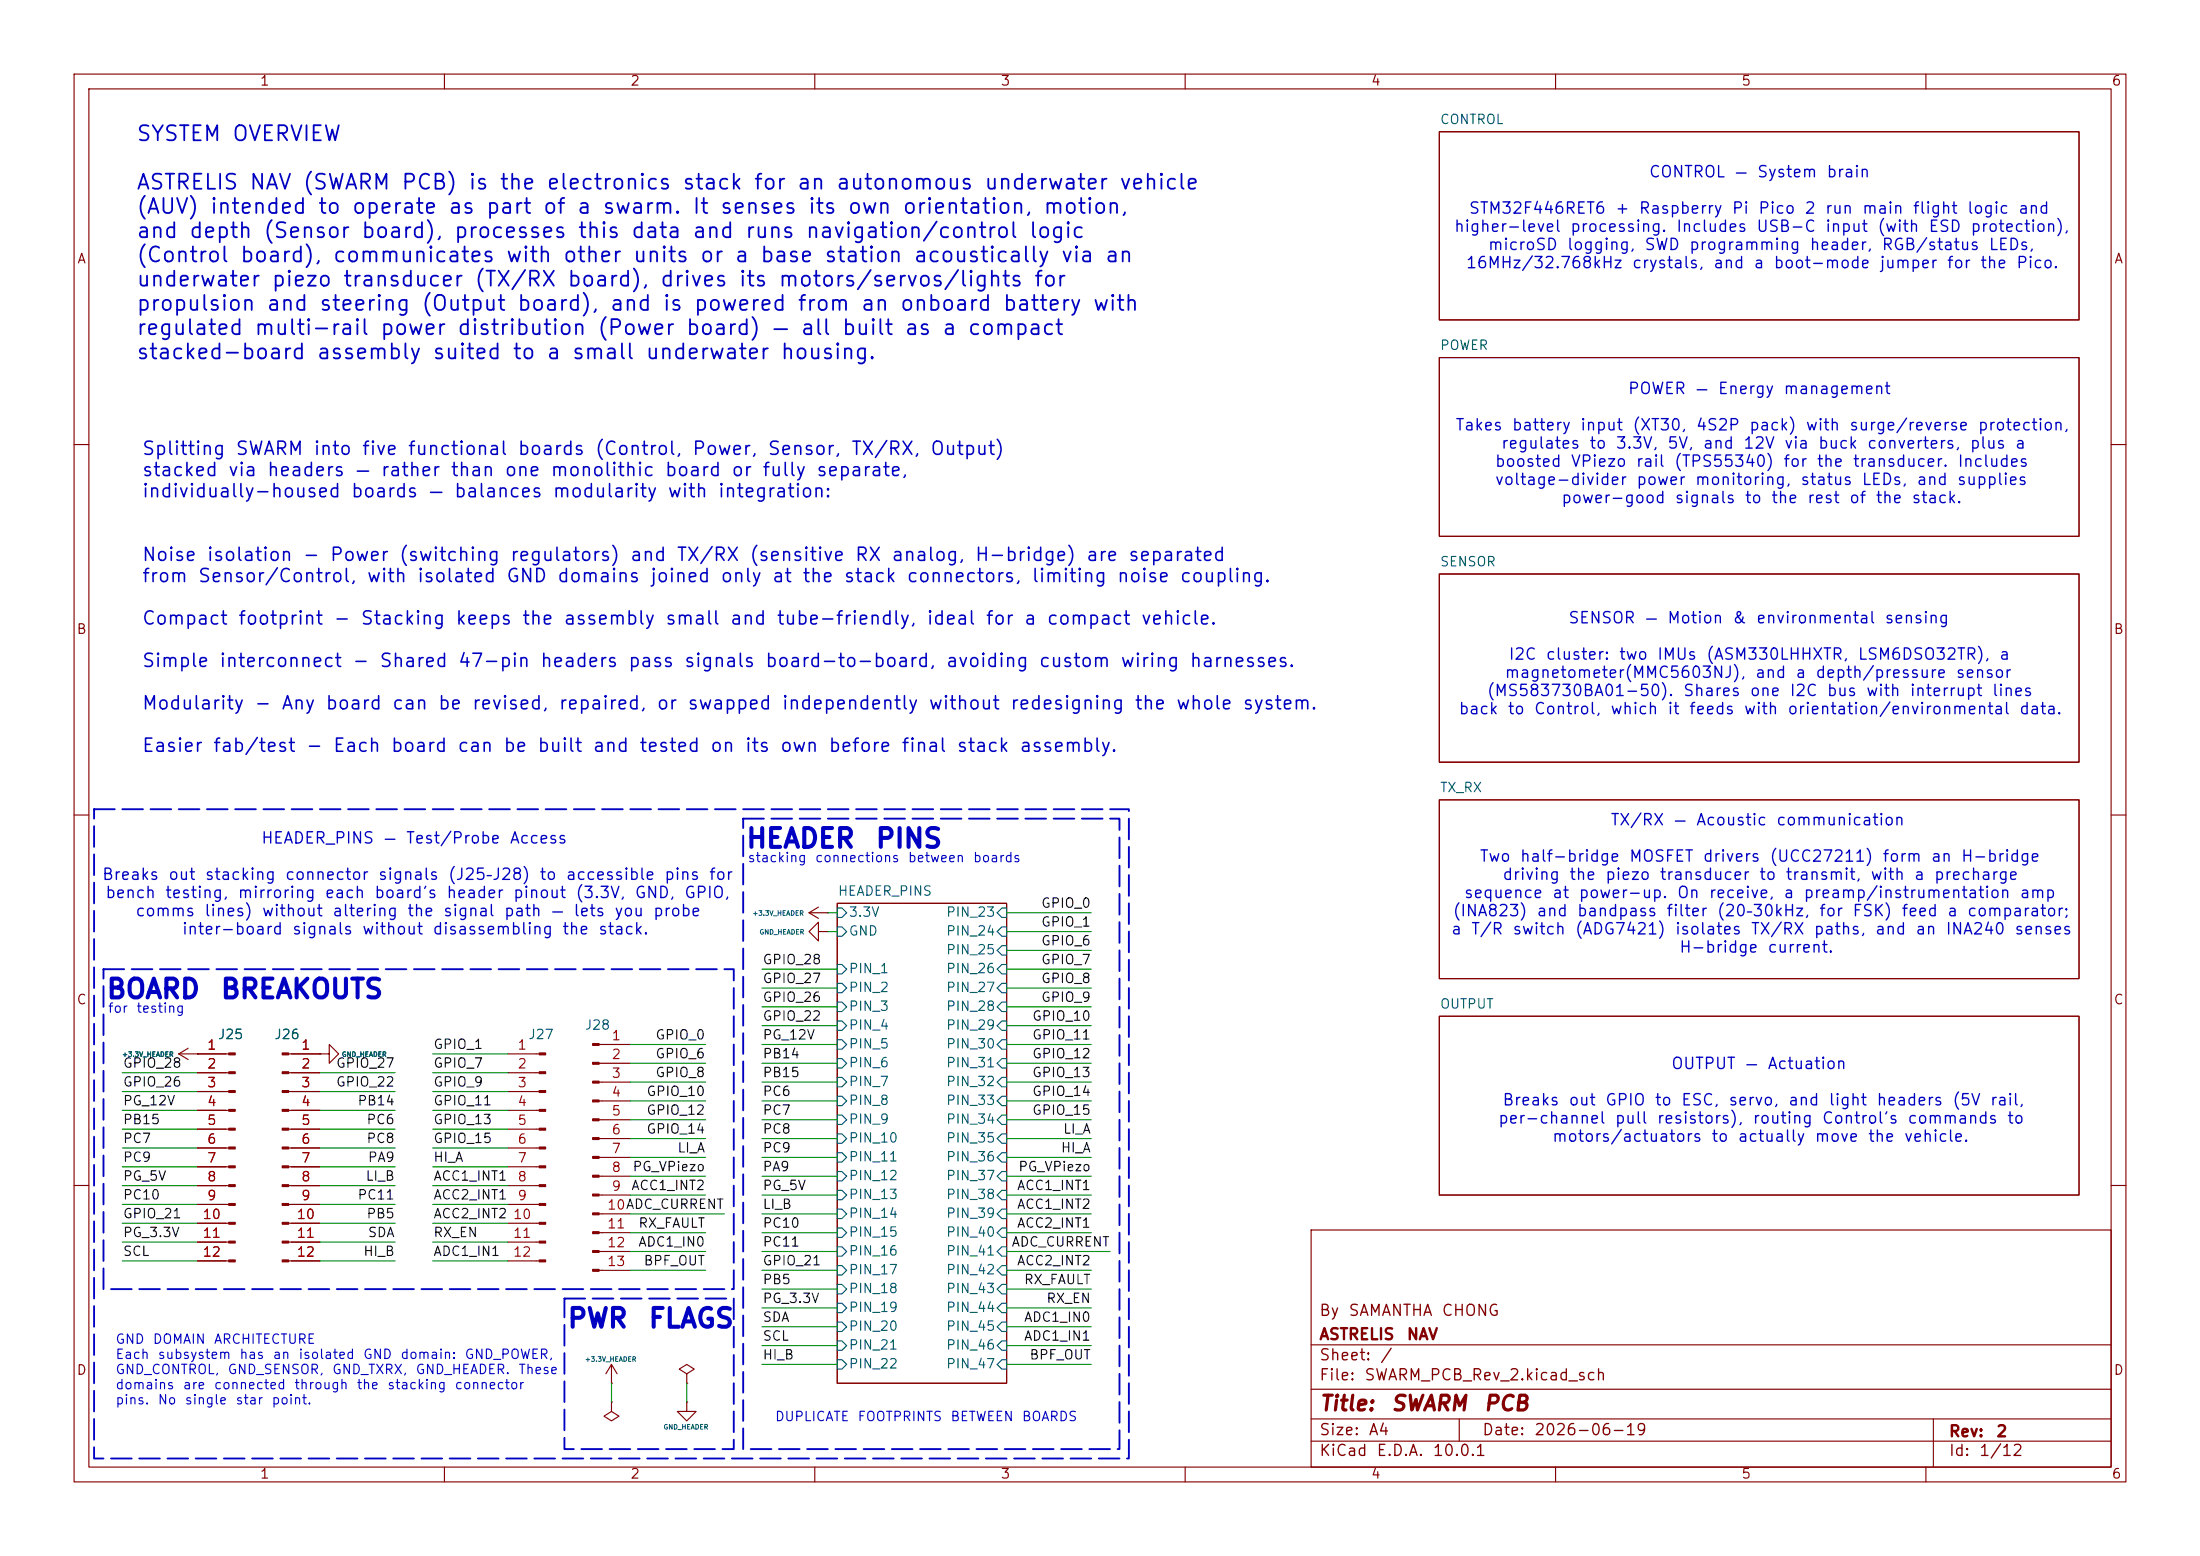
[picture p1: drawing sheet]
<svg xmlns="http://www.w3.org/2000/svg" width="297mm" height="210mm" viewBox="0 0 297 210" stroke-linecap="round" stroke-linejoin="round" font-family="sans-serif">
<g fill="none" stroke="#840000" stroke-width=".15">
<path d="M10 10h277v190h-277zM12 12h273v186h-273zM60 10v2M110 10v2M160 10v2M194.3 17.8h86.4v25.4h-86.4zM210 10v2M260 10v2M194.3 48.3h86.4v24.1h-86.4zM10 60h2M194.3 77.5h86.4v25.4h-86.4zM285 60h2"/>
<path d="M10 110h2M194.3 108h86.4v24.1h-86.4zM285 110h2M109.2 123.2l1.3 .8M109.2 123.2h2.6M110.5 125.7v-1.2l-1.3 1.2 1.3 1.3v-1.3h1.3M110.5 122.4l-1.3 .8M111.8 123.2h.1M111.8 125.7h.1M113 121.9h22.9v64.8h-22.9zM194.3 137.2h86.4v24.1h-86.4zM24.1 142.2h6.8"/>
<path d="M24.1 142.2l1.3 .8M25.4 141.5l-1.3 .7M26.7 142.2h.1M26.7 144.8h4.2M26.7 147.3h4.2M26.7 149.9h4.2M26.7 152.4h4.2M26.7 154.9h4.2M26.7 157.5h4.2M39 142.2h4.2M39 144.8h4.2M39 147.3h4.2"/>
<path d="M39 149.9h4.2M39 152.4h4.2M39 154.9h4.2M39 157.5h4.2M43.2 142.2h1.2v-1.2l1.3 1.2-1.3 1.3v-1.3M43.2 142.2h.1M68.6 142.2h4.2M68.6 144.8h4.2M68.6 147.3h4.2M68.6 149.9h4.2M68.6 152.4h4.2M68.6 154.9h4.2"/>
<path d="M68.6 157.5h4.2M80.9 141h4.2M80.9 143.5h4.2M80.9 146.1h4.2M80.9 148.6h4.2M80.9 151.1h4.2M80.9 153.7h4.2M80.9 156.2h4.2M80.9 158.8h4.2M10 160h2M26.7 160h4.2M26.7 162.6h4.2"/>
<path d="M26.7 165.1h4.2M26.7 167.6h4.2M26.7 170.2h4.2M39 160h4.2M39 162.6h4.2M39 165.1h4.2M39 167.6h4.2M39 170.2h4.2M68.6 160h4.2M68.6 162.6h4.2M68.6 165.1h4.2M68.6 167.6h4.2"/>
<path d="M68.6 170.2h4.2M80.9 161.3h4.2M80.9 163.8h4.2M80.9 166.4h4.2M80.9 168.9h4.2M80.9 171.5h4.2M177 166h108v32h-108zM285 160h2M60 198v2M82.5 189.2v1.3l1.1 .6-1.1 .7-1-.7 1-.6M82.5 189.2h.1M82.5 186.7h.1"/>
<path d="M82.5 184.2l-.7 1.2M82.5 184.2l.8 1.2M82.5 184.2v2.5M92.7 189.2v1.3h1.3l-1.3 1.3-1.3-1.3h1.3M92.7 189.2h.1M92.7 185.4l1-.6-1-.6-1 .6 1 .6v1.3M92.7 186.7h.1M110 198v2M160 198v2M177 194.5h108M177 191.5h108M177 187.5h108"/>
<path d="M177 181.5h108M197 191.5v3M210 198v2M260 198v2M261 191.5v6.5"/>
</g>
<g fill="none" stroke="#006464" stroke-width=".15">
<path d="M113 122.6h.7l.6 .6-.6 .6h-.7zM113 125.1h.7l.6 .6-.6 .7h-.7zM113 130.2h.7l.6 .6-.6 .6h-.7zM113 132.7h.7l.6 .7-.6 .6h-.7zM113 135.3h.7l.6 .6-.6 .6h-.7zM113 137.8h.7l.6 .6-.6 .7h-.7zM134.6 123.2l.7-.6h.6v1.2h-.6zM134.6 133.4l.7-.7h.6v1.3h-.6zM134.6 135.9l.7-.6h.6v1.2h-.6zM135.3 125.1h.6v1.3h-.6l-.7-.7zM135.3 127.6h.6v1.3h-.6l-.7-.6zM135.3 130.2h.6v1.2h-.6l-.7-.6z"/>
<path d="M135.3 137.8h.6v1.3h-.6l-.7-.7zM113 140.3h.7l.6 .7-.6 .6h-.7zM113 142.9h.7l.6 .6-.6 .6h-.7zM113 145.4h.7l.6 .7-.6 .6h-.7zM113 148h.7l.6 .6-.6 .6h-.7zM113 150.5h.7l.6 .6-.6 .7h-.7zM113 153h.7l.6 .7-.6 .6h-.7zM113 155.6h.7l.6 .6-.6 .6h-.7zM113 158.1h.7l.6 .7-.6 .6h-.7zM134.6 143.5l.7-.6h.6v1.2h-.6zM134.6 146.1l.7-.7h.6v1.3h-.6zM134.6 156.2l.7-.6h.6v1.2h-.6z"/>
<path d="M134.6 158.8l.7-.7h.6v1.3h-.6zM135.3 140.3h.6v1.3h-.6l-.7-.6zM135.3 148h.6v1.2h-.6l-.7-.6zM135.3 150.5h.6v1.3h-.6l-.7-.7zM135.3 153h.6v1.3h-.6l-.7-.6zM113 160.7h.7l.6 .6-.6 .6h-.7zM113 163.2h.7l.6 .6-.6 .7h-.7zM113 165.7h.7l.6 .7-.6 .6h-.7zM113 168.3h.7l.6 .6-.6 .6h-.7zM113 170.8h.7l.6 .7-.6 .6h-.7zM113 173.4h.7l.6 .6-.6 .6h-.7zM113 175.9h.7l.6 .6-.6 .7h-.7z"/>
<path d="M113 178.4h.7l.6 .7-.6 .6h-.7zM134.6 166.4l.7-.7h.6v1.3h-.6zM134.6 168.9l.7-.6h.6v1.2h-.6zM135.3 160.7h.6v1.2h-.6l-.7-.6zM135.3 163.2h.6v1.3h-.6l-.7-.7zM135.3 170.8h.6v1.3h-.6l-.7-.6zM135.3 173.4h.6v1.2h-.6l-.7-.6zM135.3 175.9h.6v1.3h-.6l-.7-.7zM135.3 178.4h.6v1.3h-.6l-.7-.6zM113 181h.7l.6 .6-.6 .6h-.7zM113 183.5h.7l.6 .7-.6 .6h-.7zM134.6 181.6l.7-.6h.6v1.2h-.6z"/>
<path d="M135.3 183.5h.6v1.3h-.6l-.7-.6z"/>
</g>
<g fill="#840000" stroke="#840000" stroke-width=".15">
<path d="M80 140.8h.9v.3h-.9z"/>
<path d="M80 143.4h.9v.2h-.9z"/>
<path d="M80 145.9h.9v.3h-.9z"/>
<path d="M80 148.5h.9v.2h-.9z"/>
<path d="M80 151h.9v.3h-.9z"/>
<path d="M80 153.5h.9v.3h-.9z"/>
<path d="M80 156.1h.9v.2h-.9z"/>
<path d="M80 158.6h.9v.3h-.9z"/>
<path d="M80 161.2h.9v.2h-.9z"/>
<path d="M80 163.7h.9v.3h-.9z"/>
<path d="M80 166.2h.9v.3h-.9z"/>
<path d="M80 168.8h.9v.2h-.9z"/>
<path d="M80 171.3h.9v.3h-.9z"/>
<path d="M38.1 142.1h.9v.3h-.9z"/>
<path d="M38.1 144.7h.9v.2h-.9z"/>
<path d="M38.1 147.2h.9v.2h-.9z"/>
<path d="M38.1 149.7h.9v.3h-.9z"/>
<path d="M38.1 152.3h.9v.2h-.9z"/>
<path d="M38.1 154.8h.9v.3h-.9z"/>
<path d="M38.1 157.4h.9v.2h-.9z"/>
<path d="M38.1 159.9h.9v.2h-.9z"/>
<path d="M38.1 162.4h.9v.3h-.9z"/>
<path d="M38.1 165h.9v.2h-.9z"/>
<path d="M38.1 167.5h.9v.3h-.9z"/>
<path d="M38.1 170.1h.9v.2h-.9z"/>
<path d="M30.9 142.1h.8v.3h-.8z"/>
<path d="M30.9 144.7h.8v.2h-.8z"/>
<path d="M30.9 147.2h.8v.2h-.8z"/>
<path d="M30.9 149.7h.8v.3h-.8z"/>
<path d="M30.9 152.3h.8v.2h-.8z"/>
<path d="M30.9 154.8h.8v.3h-.8z"/>
<path d="M30.9 157.4h.8v.2h-.8z"/>
<path d="M30.9 159.9h.8v.2h-.8z"/>
<path d="M30.9 162.4h.8v.3h-.8z"/>
<path d="M30.9 165h.8v.2h-.8z"/>
<path d="M30.9 167.5h.8v.3h-.8z"/>
<path d="M30.9 170.1h.8v.2h-.8z"/>
<path d="M72.8 142.1h.9v.3h-.9z"/>
<path d="M72.8 144.7h.9v.2h-.9z"/>
<path d="M72.8 147.2h.9v.2h-.9z"/>
<path d="M72.8 149.7h.9v.3h-.9z"/>
<path d="M72.8 152.3h.9v.2h-.9z"/>
<path d="M72.8 154.8h.9v.3h-.9z"/>
<path d="M72.8 157.4h.9v.2h-.9z"/>
<path d="M72.8 159.9h.9v.2h-.9z"/>
<path d="M72.8 162.4h.9v.3h-.9z"/>
<path d="M72.8 165h.9v.2h-.9z"/>
<path d="M72.8 167.5h.9v.3h-.9z"/>
<path d="M72.8 170.1h.9v.2h-.9z"/>
</g>
<g fill="none" stroke="#009600" stroke-width=".15">
<path d="M102.9 135.9h10.1M102.9 133.4h10.1M102.9 138.4h10.1M102.9 130.8h10.1M111.8 125.7h1.2M111.8 123.2h1.2M135.9 135.9h11.4M135.9 125.7h11.4M135.9 123.2h11.4M135.9 133.4h11.4M135.9 138.4h11.4M135.9 130.8h11.4"/>
<path d="M135.9 128.3h11.4M16.5 144.8h10.2M16.5 149.9h10.2M16.5 147.3h10.2M16.5 152.4h10.2M16.5 157.5h10.2M16.5 154.9h10.2M43.2 144.8h10.1M43.2 149.9h10.1M43.2 147.3h10.1M43.2 152.4h10.1M43.2 157.5h10.1"/>
<path d="M43.2 154.9h10.1M58.4 144.8h10.2M58.4 149.9h10.2M58.4 147.3h10.2M58.4 152.4h10.2M58.4 157.5h10.2M58.4 154.9h10.2M58.4 142.2h10.2M85.1 151.1h10.1M85.1 153.7h10.1M85.1 156.2h10.1M85.1 146.1h10.1"/>
<path d="M85.1 143.5h10.1M85.1 158.8h10.1M85.1 141h10.1M85.1 148.6h10.1M102.9 151.1h10.1M102.9 153.7h10.1M102.9 156.2h10.1M102.9 146.1h10.1M102.9 143.5h10.1M102.9 158.8h10.1M102.9 141h10.1M102.9 148.6h10.1"/>
<path d="M135.9 151.1h11.4M135.9 153.7h11.4M135.9 156.2h11.4M135.9 146.1h11.4M135.9 143.5h11.4M135.9 158.8h11.4M135.9 141h11.4M135.9 148.6h11.4M16.5 165.1h10.2M16.5 167.6h10.2M16.5 170.2h10.2M16.5 162.6h10.2"/>
<path d="M16.5 160h10.2M43.2 165.1h10.1M43.2 167.6h10.1M43.2 170.2h10.1M43.2 162.6h10.1M43.2 160h10.1M58.4 165.1h10.2M58.4 167.6h10.2M58.4 170.2h10.2M58.4 162.6h10.2M58.4 160h10.2M85.1 166.4h10.1"/>
<path d="M85.1 161.3h10.1M85.1 171.5h10.1M85.1 168.9h10.1M85.1 163.8h12.7M102.9 166.4h10.1M102.9 161.3h10.1M102.9 171.5h10.1M102.9 168.9h10.1M102.9 174h10.1M102.9 179.1h10.1M102.9 176.5h10.1M102.9 163.8h10.1"/>
<path d="M135.9 166.4h11.4M135.9 161.3h11.4M135.9 171.5h11.4M135.9 168.9h14M135.9 174h11.4M135.9 179.1h11.4M135.9 176.5h11.4M135.9 163.8h11.4M82.5 186.7v2.5M92.7 186.7v2.5M102.9 181.6h10.1M102.9 184.2h10.1"/>
<path d="M135.9 181.6h11.4M135.9 184.2h11.4"/>
</g>
<path d="M12.7 109.2h139.7v87.7h-139.7zM100.3 110.5h50.8v85.1h-50.8zM14 130.8h85.1v43.2h-85.1zM76.2 175.3h22.9v20.3h-22.9z" fill="none" stroke="#0000c2" stroke-width=".25" stroke-dasharray="2.8 1"/>
<g font-size="2.5" fill="#0000c2">
<text x="100.6" y="115.1">HEADER</text>
<text x="118" y="115.1">PINS</text>
<text x="14.2" y="135.4">BOARD</text>
<text x="29.6" y="135.4">BREAKOUTS</text>
<text x="76.5" y="179.8">PWR</text>
<text x="87.4" y="179.8">FLAGS</text>
</g>
<g font-size="2" fill="#0000c2">
<text x="18.3" y="19.5">SYSTEM OVERVIEW</text>
<text x="18.3" y="26.1">ASTRELIS NAV (SWARM PCB) is the electronics stack for an autonomous underwater vehicle</text>
<text x="18.3" y="29.4">(AUV) intended to operate as part of a swarm. It senses its own orientation, motion,</text>
<text x="18.3" y="32.6">and depth (Sensor board), processes this data and runs navigation/control logic</text>
<text x="18.3" y="35.9">(Control board), communicates with other units or a base station acoustically via an</text>
<text x="18.3" y="39.2">underwater piezo transducer (TX/RX board), drives its motors/servos/lights for</text>
<text x="18.3" y="42.4">propulsion and steering (Output board), and is powered from an onboard battery with</text>
<text x="18.3" y="45.7">regulated multi-rail power distribution (Power board) — all built as a compact</text>
<text x="18.3" y="49">stacked-board assembly suited to a small underwater housing.</text>
</g>
<g font-size="2" fill="#840000">
<text x="178" y="190.9">Title:</text>
<text x="187.7" y="190.9">SWARM</text>
<text x="200.2" y="190.9">PCB</text>
</g>
<g font-size="1.8" fill="#0000c2">
<text x="19" y="61.9">Splitting SWARM into five functional boards (Control, Power, Sensor, TX/RX, Output)</text>
<text x="19" y="64.7">stacked via headers — rather than one monolithic board or fully separate,</text>
<text x="19" y="67.6">individually-housed boards — balances modularity with integration:</text>
<text x="19" y="76.2">Noise isolation - Power (switching regulators) and TX/RX (sensitive RX analog, H-bridge) are separated</text>
<text x="19" y="79">from Sensor/Control, with isolated GND domains joined only at the stack connectors, limiting noise coupling.</text>
<text x="19" y="84.8">Compact footprint - Stacking keeps the assembly small and tube-friendly, ideal for a compact vehicle.</text>
<text x="19" y="90.5">Simple interconnect - Shared 47-pin headers pass signals board-to-board, avoiding custom wiring harnesses.</text>
<text x="19" y="96.2">Modularity - Any board can be revised, repaired, or swapped independently without redesigning the whole system.</text>
<text x="19" y="101.9">Easier fab/test - Each board can be built and tested on its own before final stack assembly.</text>
</g>
<g font-size="1.5" fill="#0000c2">
<text x="198.2" y="29.2">STM32F446RET6</text>
<text x="217.9" y="29.2">+</text>
<text x="221.1" y="29.2">Raspberry</text>
<text x="222.5" y="24.3">CONTROL</text>
<text x="233.7" y="29.2">Pi</text>
<text x="234" y="24.3">—</text>
<text x="237.1" y="24.3">System</text>
<text x="237.3" y="29.2">Pico</text>
<text x="243.5" y="29.2">2</text>
<text x="246.3" y="29.2">run</text>
<text x="246.5" y="24.3">brain</text>
<text x="251.3" y="29.2">main</text>
<text x="258.1" y="29.2">flight</text>
<text x="265.5" y="29.2">logic</text>
<text x="272.4" y="29.2">and</text>
<text x="196.2" y="31.7">higher-level</text>
<text x="200.8" y="34.1">microSD</text>
<text x="211.4" y="34.1">logging,</text>
<text x="211.9" y="31.7">processing.</text>
<text x="221.9" y="34.1">SWD</text>
<text x="226.2" y="31.7">Includes</text>
<text x="227.9" y="34.1">programming</text>
<text x="237" y="31.7">USB-C</text>
<text x="244.2" y="34.1">header,</text>
<text x="246.3" y="31.7">input</text>
<text x="253.3" y="31.7">(with</text>
<text x="253.9" y="34.1">RGB/status</text>
<text x="260.2" y="31.7">ESD</text>
<text x="265.9" y="31.7">protection),</text>
<text x="268.4" y="34.1">LEDs,</text>
<text x="197.8" y="36.6">16MHz/32.768kHz</text>
<text x="220.2" y="36.6">crystals,</text>
<text x="231.2" y="36.6">and</text>
<text x="236.6" y="36.6">a</text>
<text x="239.3" y="36.6">boot-mode</text>
<text x="253.6" y="36.6">jumper</text>
<text x="262.7" y="36.6">for</text>
<text x="267.2" y="36.6">the</text>
<text x="272.1" y="36.6">Pico.</text>
<text x="219.7" y="53.6">POWER</text>
<text x="228.7" y="53.6">—</text>
<text x="231.8" y="53.6">Energy</text>
<text x="240.7" y="53.6">management</text>
<text x="196.4" y="58.5">Takes</text>
<text x="204" y="58.5">battery</text>
<text x="213.2" y="58.5">input</text>
<text x="220.3" y="58.5">(XT30,</text>
<text x="228.8" y="58.5">4S2P</text>
<text x="236" y="58.5">pack)</text>
<text x="243.7" y="58.5">with</text>
<text x="249.5" y="58.5">surge/reverse</text>
<text x="266.9" y="58.5">protection,</text>
<text x="201.7" y="65.8">voltage-divider</text>
<text x="201.7" y="63.4">boosted</text>
<text x="202.5" y="60.9">regulates</text>
<text x="211.9" y="63.4">VPiezo</text>
<text x="214.5" y="60.9">to</text>
<text x="218" y="60.9">3.3V,</text>
<text x="220.7" y="63.4">rail</text>
<text x="220.8" y="65.8">power</text>
<text x="225" y="60.9">5V,</text>
<text x="225.9" y="63.4">(TPS55340)</text>
<text x="228.7" y="65.8">monitoring,</text>
<text x="229.8" y="60.9">and</text>
<text x="235.2" y="60.9">12V</text>
<text x="240.6" y="63.4">for</text>
<text x="240.8" y="60.9">via</text>
<text x="243" y="65.8">status</text>
<text x="245.1" y="63.4">the</text>
<text x="245.3" y="60.9">buck</text>
<text x="250" y="63.4">transducer.</text>
<text x="251.2" y="65.8">LEDs,</text>
<text x="251.9" y="60.9">converters,</text>
<text x="258.6" y="65.8">and</text>
<text x="264.1" y="65.8">supplies</text>
<text x="264.2" y="63.4">Includes</text>
<text x="265.8" y="60.9">plus</text>
<text x="271.9" y="60.9">a</text>
<text x="210.7" y="68.3">power-good</text>
<text x="226" y="68.3">signals</text>
<text x="235.4" y="68.3">to</text>
<text x="239" y="68.3">the</text>
<text x="243.9" y="68.3">rest</text>
<text x="249.5" y="68.3">of</text>
<text x="253.1" y="68.3">the</text>
<text x="258" y="68.3">stack.</text>
<text x="203.6" y="89.4">I2C</text>
<text x="208.6" y="89.4">cluster:</text>
<text x="211.6" y="84.5">SENSOR</text>
<text x="218.5" y="89.4">two</text>
<text x="221.9" y="84.5">—</text>
<text x="223.6" y="89.4">IMUs</text>
<text x="225" y="84.5">Motion</text>
<text x="230.2" y="89.4">(ASM330LHHXTR,</text>
<text x="233.8" y="84.5">&amp;</text>
<text x="237" y="84.5">environmental</text>
<text x="250.7" y="89.4">LSM6DSO32TR),</text>
<text x="254.3" y="84.5">sensing</text>
<text x="269.8" y="89.4">a</text>
<text x="200.6" y="94.3">(MS583730BA01-50).</text>
<text x="203" y="91.9">magnetometer(MMC5603NJ),</text>
<text x="227.1" y="94.3">Shares</text>
<text x="236.1" y="94.3">one</text>
<text x="236.8" y="91.9">and</text>
<text x="241.5" y="94.3">I2C</text>
<text x="242.3" y="91.9">a</text>
<text x="245" y="91.9">depth/pressure</text>
<text x="246.5" y="94.3">bus</text>
<text x="251.8" y="94.3">with</text>
<text x="257.7" y="94.3">interrupt</text>
<text x="263.9" y="91.9">sensor</text>
<text x="268.8" y="94.3">lines</text>
<text x="196.8" y="96.8">back</text>
<text x="203.4" y="96.8">to</text>
<text x="207" y="96.8">Control,</text>
<text x="217.3" y="96.8">which</text>
<text x="225" y="96.8">it</text>
<text x="227.9" y="96.8">feeds</text>
<text x="235.3" y="96.8">with</text>
<text x="241.2" y="96.8">orientation/environmental</text>
<text x="272.5" y="96.8">data.</text>
<text x="217.3" y="111.8">TX/RX</text>
<text x="225.8" y="111.8">—</text>
<text x="228.9" y="111.8">Acoustic</text>
<text x="239.7" y="111.8">communication</text>
<text x="13.7" y="119.1">Breaks</text>
<text x="22.6" y="119.1">out</text>
<text x="27.6" y="119.1">stacking</text>
<text x="35.2" y="114.2">HEADER_PINS</text>
<text x="38.4" y="119.1">connector</text>
<text x="50.9" y="119.1">signals</text>
<text x="51.6" y="114.2">—</text>
<text x="54.7" y="114.2">Test/Probe</text>
<text x="60.4" y="119.1">(J25–J28)</text>
<text x="68.7" y="114.2">Access</text>
<text x="72.7" y="119.1">to</text>
<text x="76.3" y="119.1">accessible</text>
<text x="89.6" y="119.1">pins</text>
<text x="95.6" y="119.1">for</text>
<text x="199.6" y="116.7">Two</text>
<text x="202.7" y="119.1">driving</text>
<text x="205.1" y="116.7">half-bridge</text>
<text x="211.7" y="119.1">the</text>
<text x="216.6" y="119.1">piezo</text>
<text x="219.8" y="116.7">MOSFET</text>
<text x="223.9" y="119.1">transducer</text>
<text x="229.8" y="116.7">drivers</text>
<text x="237.4" y="119.1">to</text>
<text x="238.8" y="116.7">(UCC27211)</text>
<text x="240.9" y="119.1">transmit,</text>
<text x="252.4" y="119.1">with</text>
<text x="254" y="116.7">form</text>
<text x="258.3" y="119.1">a</text>
<text x="260.6" y="116.7">an</text>
<text x="261" y="119.1">precharge</text>
<text x="264.6" y="116.7">H-bridge</text>
<text x="14.1" y="121.6">bench</text>
<text x="18.2" y="124.1">comms</text>
<text x="22.2" y="121.6">testing,</text>
<text x="27.5" y="124.1">lines)</text>
<text x="32" y="121.6">mirroring</text>
<text x="35.2" y="124.1">without</text>
<text x="43.7" y="121.6">each</text>
<text x="44.8" y="124.1">altering</text>
<text x="50.4" y="121.6">board's</text>
<text x="54.9" y="124.1">the</text>
<text x="59.7" y="124.1">signal</text>
<text x="60.2" y="121.6">header</text>
<text x="67.9" y="124.1">path</text>
<text x="69.2" y="121.6">pinout</text>
<text x="74.3" y="124.1">—</text>
<text x="77.3" y="124.1">lets</text>
<text x="77.6" y="121.6">(3.3V,</text>
<text x="82.8" y="124.1">you</text>
<text x="85.6" y="121.6">GND,</text>
<text x="88.1" y="124.1">probe</text>
<text x="92.3" y="121.6">GPIO,</text>
<text x="196" y="124.1">(INA823)</text>
<text x="197.5" y="121.6">sequence</text>
<text x="207.3" y="124.1">and</text>
<text x="209.4" y="121.6">at</text>
<text x="212.8" y="124.1">bandpass filter</text>
<text x="213" y="121.6">power-up.</text>
<text x="226.3" y="121.6">On</text>
<text x="230.6" y="121.6">receive,</text>
<text x="231.7" y="124.1">(20–30kHz,</text>
<text x="240.7" y="121.6">a</text>
<text x="243.4" y="121.6">preamp/instrumentation</text>
<text x="245.5" y="124.1">for</text>
<text x="250" y="124.1">FSK)</text>
<text x="256.6" y="124.1">feed</text>
<text x="262.8" y="124.1">a</text>
<text x="265.5" y="124.1">comparator;</text>
<text x="272.6" y="121.6">amp</text>
<text x="24.5" y="126.5">inter-board</text>
<text x="39.3" y="126.5">signals</text>
<text x="48.8" y="126.5">without</text>
<text x="58.3" y="126.5">disassembling</text>
<text x="75.8" y="126.5">the</text>
<text x="80.7" y="126.5">stack.</text>
<text x="195.8" y="126.5">a</text>
<text x="198.5" y="126.5">T/R</text>
<text x="204.1" y="126.5">switch</text>
<text x="212.5" y="126.5">(ADG7421)</text>
<text x="226" y="126.5">isolates</text>
<text x="226.6" y="129">H-bridge</text>
<text x="236.3" y="126.5">TX/RX</text>
<text x="238.5" y="129">current.</text>
<text x="244.8" y="126.5">paths,</text>
<text x="253" y="126.5">and</text>
<text x="258.5" y="126.5">an</text>
<text x="262.6" y="126.5">INA240</text>
<text x="271.8" y="126.5">senses</text>
<text x="202.7" y="149.6">Breaks</text>
<text x="211.7" y="149.6">out</text>
<text x="216.6" y="149.6">GPIO</text>
<text x="223.3" y="149.6">to</text>
<text x="225.5" y="144.7">OUTPUT</text>
<text x="226.8" y="149.6">ESC,</text>
<text x="233.2" y="149.6">servo,</text>
<text x="235.5" y="144.7">—</text>
<text x="238.5" y="144.7">Actuation</text>
<text x="241.3" y="149.6">and</text>
<text x="246.8" y="149.6">light</text>
<text x="253.2" y="149.6">headers</text>
<text x="263.5" y="149.6">(5V</text>
<text x="268.5" y="149.6">rail,</text>
<text x="202.1" y="152">per-channel</text>
<text x="209.4" y="154.5">motors/actuators</text>
<text x="217.9" y="152">pull</text>
<text x="223.6" y="152">resistors),</text>
<text x="230.9" y="154.5">to</text>
<text x="234.5" y="154.5">actually</text>
<text x="236.5" y="152">routing</text>
<text x="244.9" y="154.5">move</text>
<text x="245.9" y="152">Control's</text>
<text x="252.1" y="154.5">the</text>
<text x="256.9" y="154.5">vehicle.</text>
<text x="257.4" y="152">commands</text>
<text x="270.8" y="152">to</text>
</g>
<g font-size="1.5" fill="#840000">
<text x="178" y="178">By</text>
<text x="181.9" y="178">SAMANTHA</text>
<text x="194.5" y="178">CHONG</text>
<text x="178" y="184">Sheet:</text>
<text x="178" y="181.2">ASTRELIS</text>
<text x="186.2" y="184">/</text>
<text x="189.8" y="181.2">NAV</text>
<text x="178" y="186.7">File:</text>
<text x="184.1" y="186.7">SWARM_PCB_Rev_2.kicad_sch</text>
<text x="178" y="196.9">KiCad</text>
<text x="178" y="194.1">Size:</text>
<text x="184.7" y="194.1">A4</text>
<text x="185.7" y="196.9">E.D.A.</text>
<text x="193.3" y="196.9">10.0.1</text>
<text x="200" y="194.1">Date:</text>
<text x="207" y="194.1">2026-06-19</text>
<text x="263" y="194.3">Rev:</text>
<text x="263" y="196.9">Id:</text>
<text x="267.1" y="196.9">1/12</text>
<text x="269.4" y="194.3">2</text>
</g>
<g font-size="1.3" fill="#840000">
<text x="35" y="11.9">1</text>
<text x="85" y="11.9">2</text>
<text x="135" y="11.9">3</text>
<text x="185" y="11.9">4</text>
<text x="235" y="11.9">5</text>
<text x="285" y="11.9">6</text>
<text x="10.3" y="35.9">A</text>
<text x="285.3" y="35.9">A</text>
<text x="10.3" y="85.9">B</text>
<text x="285.3" y="85.9">B</text>
<text x="10.3" y="135.9">C</text>
<text x="285.3" y="135.9">C</text>
<text x="10.3" y="185.9">D</text>
<text x="285.3" y="185.9">D</text>
<text x="35" y="199.9">1</text>
<text x="85" y="199.9">2</text>
<text x="135" y="199.9">3</text>
<text x="185" y="199.9">4</text>
<text x="235" y="199.9">5</text>
<text x="285" y="199.9">6</text>
</g>
<g font-size="1.3" fill="#006464">
<text x="194.3" y="17.1">CONTROL</text>
<text x="194.3" y="47.5">POWER</text>
<text x="194.3" y="76.8">SENSOR</text>
<text x="194.3" y="107.2">TX_RX</text>
<text x="113" y="121.2">HEADER_PINS</text>
<text x="114.5" y="124.1">3.3V</text>
<text x="127.6" y="124.1">PIN_23</text>
<text x="114.5" y="126.6">GND</text>
<text x="114.5" y="131.7">PIN_1</text>
<text x="127.6" y="126.6">PIN_24</text>
<text x="127.6" y="129.1">PIN_25</text>
<text x="127.6" y="131.7">PIN_26</text>
<text x="114.5" y="134.2">PIN_2</text>
<text x="114.5" y="136.8">PIN_3</text>
<text x="127.6" y="134.2">PIN_27</text>
<text x="127.6" y="136.8">PIN_28</text>
<text x="194.3" y="136.4">OUTPUT</text>
<text x="29.3" y="140.6">J25</text>
<text x="36.9" y="140.6">J26</text>
<text x="71.2" y="140.6">J27</text>
<text x="78.9" y="139.3">J28</text>
<text x="114.5" y="139.3">PIN_4</text>
<text x="114.5" y="141.8">PIN_5</text>
<text x="127.6" y="139.3">PIN_29</text>
<text x="127.6" y="141.8">PIN_30</text>
<text x="114.5" y="144.4">PIN_6</text>
<text x="114.5" y="146.9">PIN_7</text>
<text x="114.5" y="149.5">PIN_8</text>
<text x="127.6" y="144.4">PIN_31</text>
<text x="127.6" y="146.9">PIN_32</text>
<text x="127.6" y="149.5">PIN_33</text>
<text x="114.5" y="152">PIN_9</text>
<text x="114.5" y="154.5">PIN_10</text>
<text x="127.6" y="152">PIN_34</text>
<text x="127.6" y="154.5">PIN_35</text>
<text x="114.5" y="157.1">PIN_11</text>
<text x="114.5" y="159.6">PIN_12</text>
<text x="127.6" y="157.1">PIN_36</text>
<text x="127.6" y="159.6">PIN_37</text>
<text x="114.5" y="162.2">PIN_13</text>
<text x="114.5" y="164.7">PIN_14</text>
<text x="114.5" y="167.2">PIN_15</text>
<text x="127.6" y="162.2">PIN_38</text>
<text x="127.6" y="164.7">PIN_39</text>
<text x="127.6" y="167.2">PIN_40</text>
<text x="114.5" y="169.8">PIN_16</text>
<text x="114.5" y="172.3">PIN_17</text>
<text x="127.6" y="169.8">PIN_41</text>
<text x="127.6" y="172.3">PIN_42</text>
<text x="114.5" y="174.9">PIN_18</text>
<text x="114.5" y="177.4">PIN_19</text>
<text x="114.5" y="179.9">PIN_20</text>
<text x="127.6" y="174.9">PIN_43</text>
<text x="127.6" y="177.4">PIN_44</text>
<text x="127.6" y="179.9">PIN_45</text>
<text x="114.5" y="182.5">PIN_21</text>
<text x="114.5" y="185">PIN_22</text>
<text x="127.6" y="182.5">PIN_46</text>
<text x="127.6" y="185">PIN_47</text>
</g>
<g font-size="1.3" fill="#0000c2">
<text x="100.8" y="116.7">stacking</text>
<text x="109.9" y="116.7">connections</text>
<text x="122.5" y="116.7">between</text>
<text x="131.3" y="116.7">boards</text>
<text x="14.5" y="137">for</text>
<text x="18.3" y="137">testing</text>
<text x="15.5" y="181.7">GND</text>
<text x="15.5" y="183.7">Each</text>
<text x="15.5" y="185.8">GND_CONTROL,</text>
<text x="20.5" y="181.7">DOMAIN</text>
<text x="21.2" y="183.7">subsystem</text>
<text x="28.8" y="181.7">ARCHITECTURE</text>
<text x="30.6" y="185.8">GND_SENSOR,</text>
<text x="32.2" y="183.7">has</text>
<text x="36.7" y="183.7">an</text>
<text x="40.2" y="183.7">isolated</text>
<text x="44.7" y="185.8">GND_TXRX,</text>
<text x="48.9" y="183.7">GND</text>
<text x="54" y="183.7">domain:</text>
<text x="56" y="185.8">GND_HEADER.</text>
<text x="62.6" y="183.7">GND_POWER,</text>
<text x="69.9" y="185.8">These</text>
<text x="15.5" y="187.8">domains</text>
<text x="15.5" y="189.9">pins.</text>
<text x="21.2" y="189.9">No</text>
<text x="24.6" y="187.8">are</text>
<text x="24.9" y="189.9">single</text>
<text x="28.8" y="187.8">connected</text>
<text x="31.7" y="189.9">star</text>
<text x="36.6" y="189.9">point.</text>
<text x="39.6" y="187.8">through</text>
<text x="48.1" y="187.8">the</text>
<text x="52.2" y="187.8">stacking</text>
<text x="61.3" y="187.8">connector</text>
<text x="104.5" y="192.1">DUPLICATE</text>
<text x="115.7" y="192.1">FOOTPRINTS</text>
<text x="128.2" y="192.1">BETWEEN</text>
<text x="137.9" y="192.1">BOARDS</text>
</g>
<g font-size="1.3" fill="#0f0f0f">
<text x="140.5" y="122.8">GPIO_0</text>
<text x="140.5" y="125.4">GPIO_1</text>
<text x="102.9" y="130.5">GPIO_28</text>
<text x="140.5" y="130.5">GPIO_7</text>
<text x="140.5" y="127.9">GPIO_6</text>
<text x="102.9" y="133">GPIO_27</text>
<text x="102.9" y="135.5">GPIO_26</text>
<text x="140.5" y="133">GPIO_8</text>
<text x="140.5" y="135.5">GPIO_9</text>
<text x="58.4" y="141.9">GPIO_1</text>
<text x="88.4" y="140.6">GPIO_0</text>
<text x="88.4" y="143.2">GPIO_6</text>
<text x="102.9" y="138.1">GPIO_22</text>
<text x="102.9" y="143.2">PB14</text>
<text x="102.9" y="140.6">PG_12V</text>
<text x="139.3" y="140.6">GPIO_11</text>
<text x="139.3" y="138.1">GPIO_10</text>
<text x="139.3" y="143.2">GPIO_12</text>
<text x="16.5" y="144.4">GPIO_28</text>
<text x="16.5" y="147">GPIO_26</text>
<text x="16.5" y="149.5">PG_12V</text>
<text x="45.3" y="144.4">GPIO_27</text>
<text x="45.3" y="147">GPIO_22</text>
<text x="48.2" y="149.5">PB14</text>
<text x="58.4" y="147">GPIO_9</text>
<text x="58.4" y="149.5">GPIO_11</text>
<text x="58.4" y="144.4">GPIO_7</text>
<text x="87.2" y="148.2">GPIO_10</text>
<text x="88.4" y="145.7">GPIO_8</text>
<text x="102.9" y="145.7">PB15</text>
<text x="102.9" y="148.2">PC6</text>
<text x="139.3" y="145.7">GPIO_13</text>
<text x="139.3" y="148.2">GPIO_14</text>
<text x="16.5" y="154.6">PC7</text>
<text x="16.5" y="152.1">PB15</text>
<text x="49.4" y="154.6">PC8</text>
<text x="49.4" y="152.1">PC6</text>
<text x="58.4" y="152.1">GPIO_13</text>
<text x="58.4" y="154.6">GPIO_15</text>
<text x="87.2" y="150.8">GPIO_12</text>
<text x="87.2" y="153.3">GPIO_14</text>
<text x="91.4" y="155.9">LI_A</text>
<text x="102.9" y="153.3">PC8</text>
<text x="102.9" y="155.9">PC9</text>
<text x="102.9" y="150.8">PC7</text>
<text x="139.3" y="150.8">GPIO_15</text>
<text x="143.1" y="155.9">HI_A</text>
<text x="143.4" y="153.3">LI_A</text>
<text x="16.5" y="159.7">PG_5V</text>
<text x="16.5" y="157.1">PC9</text>
<text x="49.3" y="159.7">LI_B</text>
<text x="49.6" y="157.1">PA9</text>
<text x="58.4" y="159.7">ACC1_INT1</text>
<text x="58.4" y="157.1">HI_A</text>
<text x="85.1" y="160.9">ACC1_INT2</text>
<text x="85.3" y="158.4">PG_VPiezo</text>
<text x="102.9" y="160.9">PG_5V</text>
<text x="102.9" y="158.4">PA9</text>
<text x="137.2" y="160.9">ACC1_INT1</text>
<text x="137.4" y="158.4">PG_VPiezo</text>
<text x="16.5" y="162.2">PC10</text>
<text x="16.5" y="167.3">PG_3.3V</text>
<text x="16.5" y="164.8">GPIO_21</text>
<text x="48.2" y="162.2">PC11</text>
<text x="49.4" y="164.8">PB5</text>
<text x="49.6" y="167.3">SDA</text>
<text x="58.4" y="162.2">ACC2_INT1</text>
<text x="58.4" y="167.3">RX_EN</text>
<text x="58.4" y="164.8">ACC2_INT2</text>
<text x="86.1" y="166">RX_FAULT</text>
<text x="102.9" y="163.5">LI_B</text>
<text x="102.9" y="166">PC10</text>
<text x="137.2" y="163.5">ACC1_INT2</text>
<text x="137.2" y="166">ACC2_INT1</text>
<text x="16.5" y="169.8">SCL</text>
<text x="49" y="169.8">HI_B</text>
<text x="58.4" y="169.8">ADC1_IN1</text>
<text x="86.1" y="168.6">ADC1_IN0</text>
<text x="86.8" y="171.1">BPF_OUT</text>
<text x="102.9" y="168.6">PC11</text>
<text x="102.9" y="171.1">GPIO_21</text>
<text x="102.9" y="173.6">PB5</text>
<text x="136.5" y="168.6">ADC_CURRENT</text>
<text x="137.2" y="171.1">ACC2_INT2</text>
<text x="138.1" y="173.6">RX_FAULT</text>
<text x="102.9" y="176.2">PG_3.3V</text>
<text x="102.9" y="178.7">SDA</text>
<text x="138.1" y="178.7">ADC1_IN0</text>
<text x="141.2" y="176.2">RX_EN</text>
<text x="102.9" y="183.8">HI_B</text>
<text x="102.9" y="181.3">SCL</text>
<text x="138.1" y="181.3">ADC1_IN1</text>
<text x="138.9" y="183.8">BPF_OUT</text>
</g>
<g font-size="1.3" fill="#a90000">
<text x="27.9" y="142">1</text>
<text x="40.6" y="142">1</text>
<text x="69.8" y="142">1</text>
<text x="82.5" y="140.7">1</text>
<text x="82.5" y="143.3">2</text>
<text x="27.9" y="144.5">2</text>
<text x="27.9" y="147.1">3</text>
<text x="27.9" y="149.6">4</text>
<text x="40.6" y="144.5">2</text>
<text x="40.6" y="147.1">3</text>
<text x="40.6" y="149.6">4</text>
<text x="69.8" y="144.5">2</text>
<text x="69.8" y="147.1">3</text>
<text x="69.8" y="149.6">4</text>
<text x="82.5" y="145.8">3</text>
<text x="82.5" y="148.3">4</text>
<text x="27.9" y="152.1">5</text>
<text x="27.9" y="154.7">6</text>
<text x="40.6" y="152.1">5</text>
<text x="40.6" y="154.7">6</text>
<text x="69.8" y="152.1">5</text>
<text x="69.8" y="154.7">6</text>
<text x="82.5" y="150.9">5</text>
<text x="82.5" y="153.4">6</text>
<text x="82.5" y="156">7</text>
<text x="27.9" y="157.2">7</text>
<text x="27.9" y="159.8">8</text>
<text x="40.6" y="157.2">7</text>
<text x="40.6" y="159.8">8</text>
<text x="69.8" y="157.2">7</text>
<text x="69.8" y="159.8">8</text>
<text x="82.5" y="158.5">8</text>
<text x="82.5" y="161">9</text>
<text x="27.3" y="164.8">10</text>
<text x="27.3" y="167.4">11</text>
<text x="27.9" y="162.3">9</text>
<text x="40" y="164.8">10</text>
<text x="40" y="167.4">11</text>
<text x="40.6" y="162.3">9</text>
<text x="69.2" y="164.8">10</text>
<text x="69.2" y="167.4">11</text>
<text x="69.8" y="162.3">9</text>
<text x="81.9" y="163.6">10ADC_CURRENT</text>
<text x="81.9" y="166.1">11</text>
<text x="27.3" y="169.9">12</text>
<text x="40" y="169.9">12</text>
<text x="69.2" y="169.9">12</text>
<text x="81.9" y="168.7">12</text>
<text x="81.9" y="171.2">13</text>
</g>
<g font-size=".6" fill="#006464">
<text x="101.5" y="123.7">+3.3V_HEADER</text>
<text x="102.5" y="126.3">GND_HEADER</text>
<text x="16.4" y="142.8">+3.3V_HEADER</text>
<text x="46.1" y="142.8">GND_HEADER</text>
<text x="78.9" y="183.9">+3.3V_HEADER</text>
<text x="89.5" y="193.1">GND_HEADER</text>
</g>
</svg>
